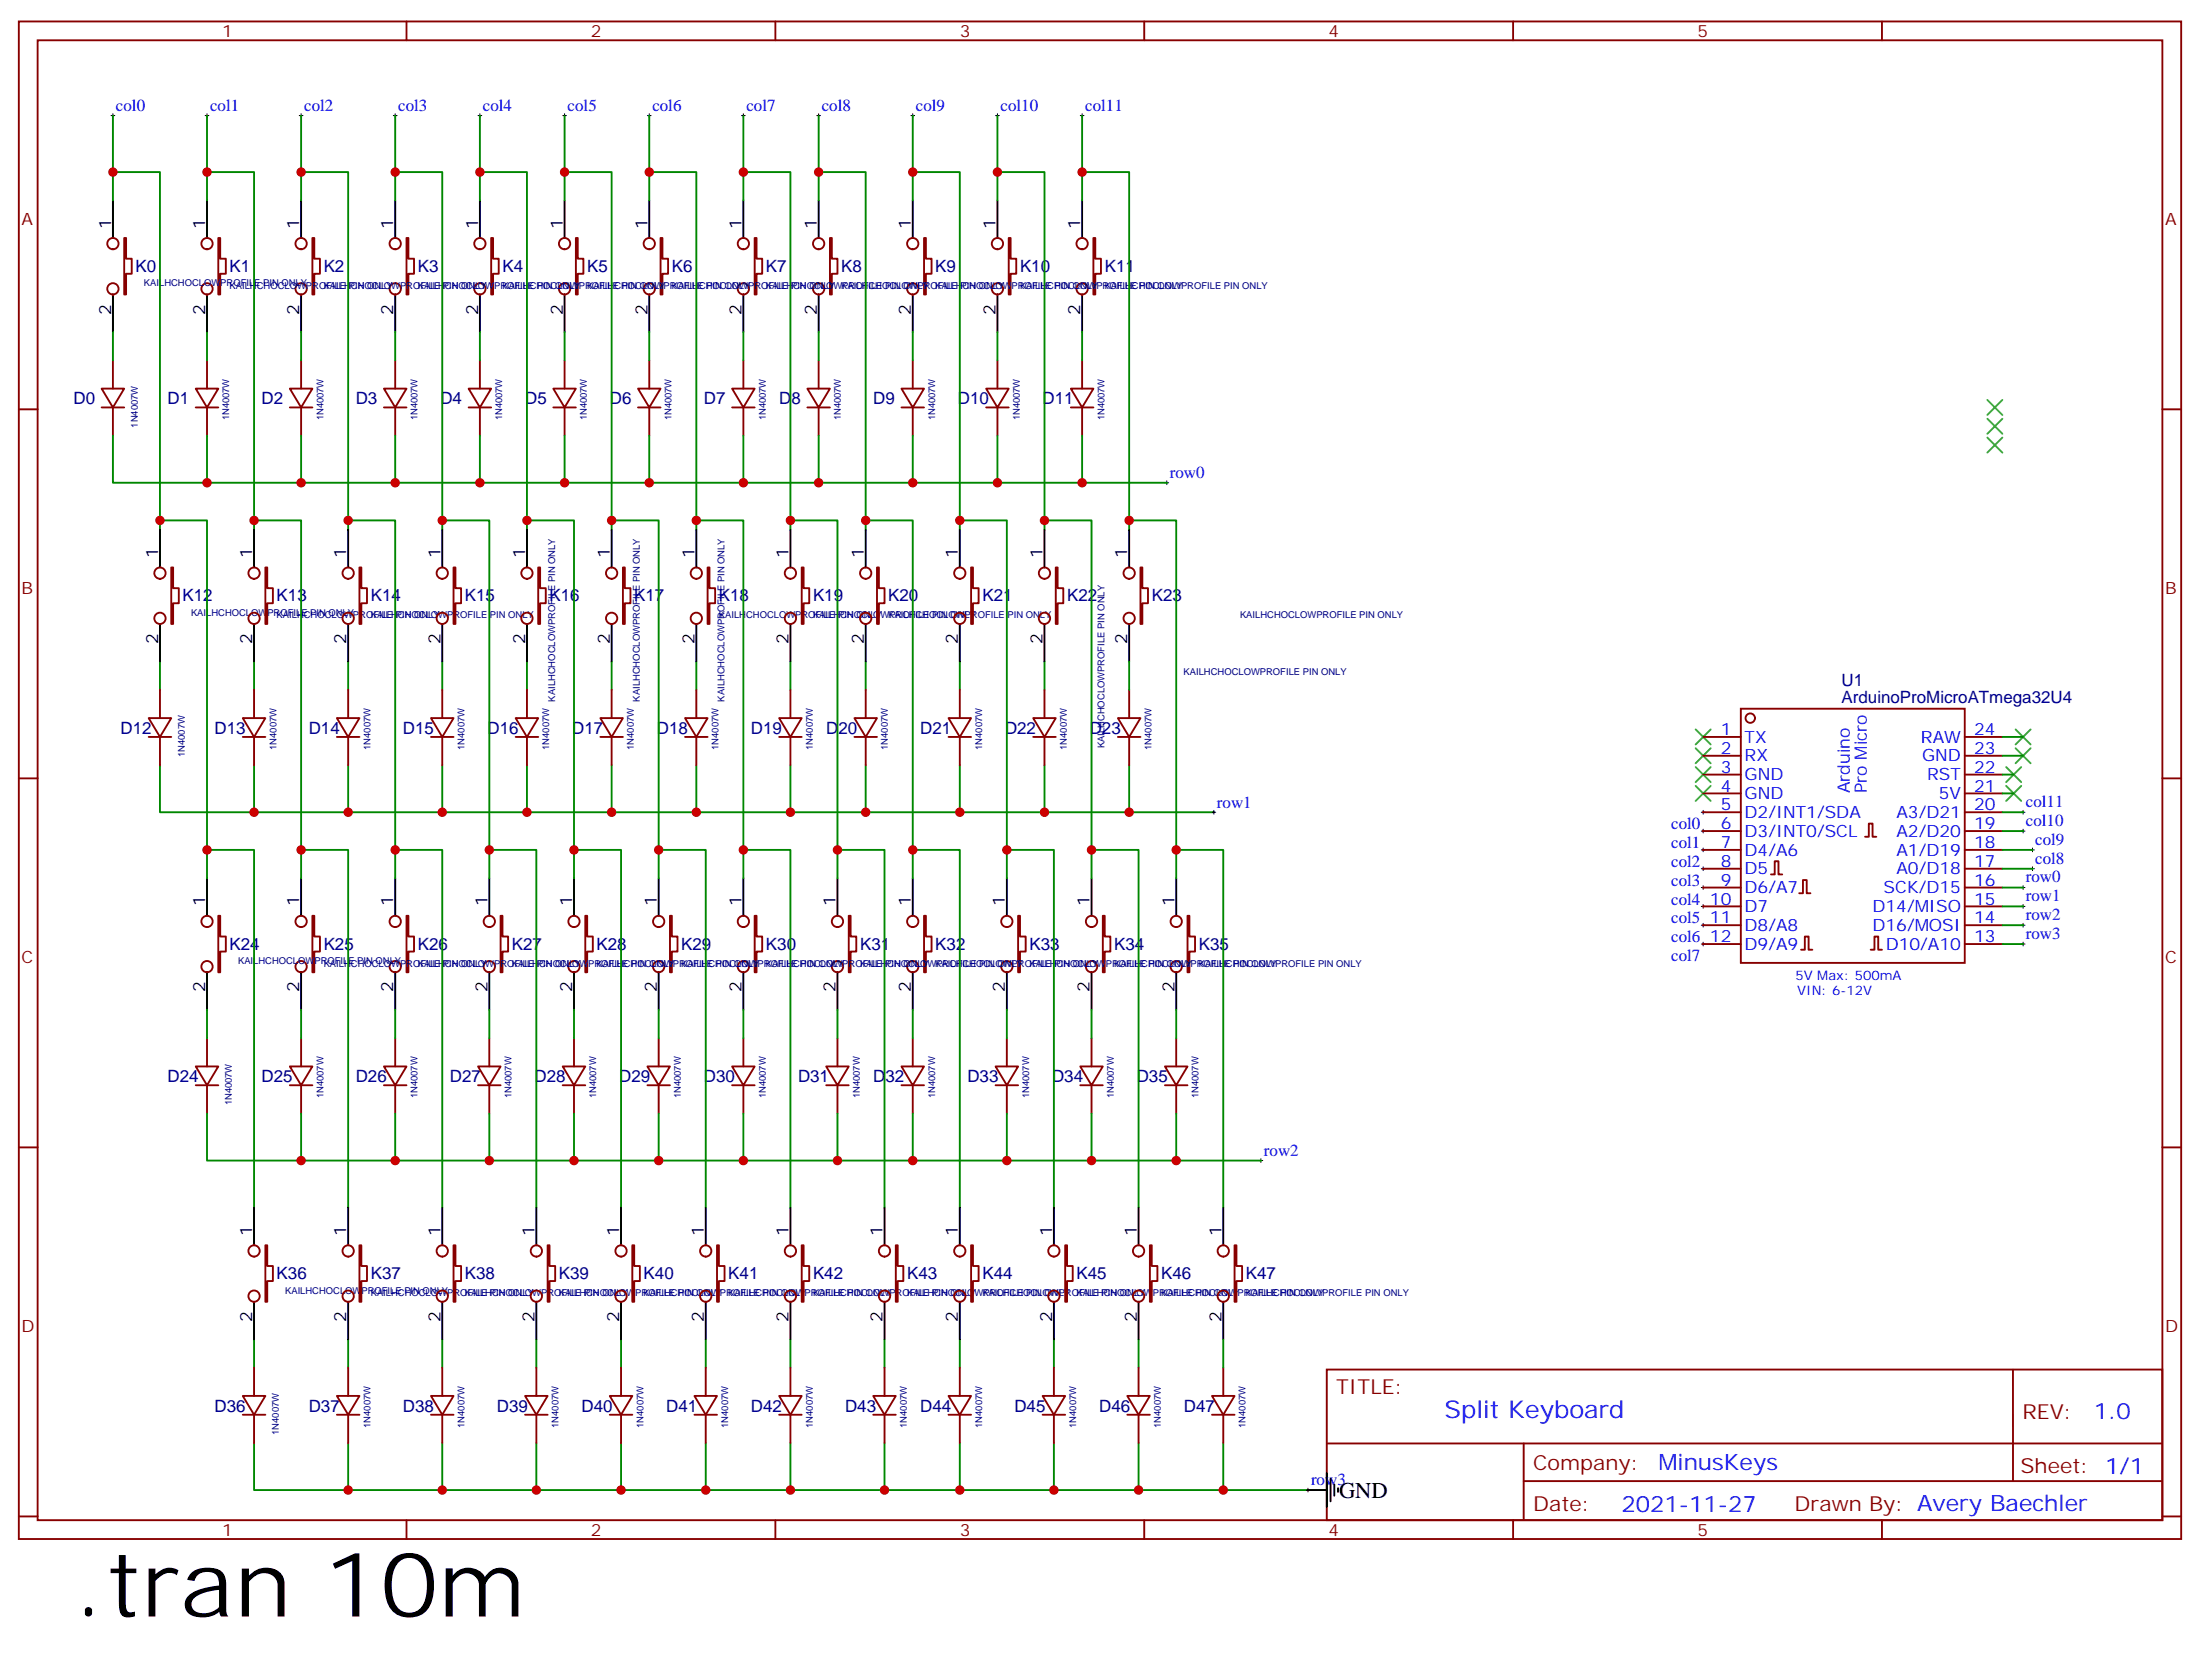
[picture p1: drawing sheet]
<svg xmlns="http://www.w3.org/2000/svg" width="412mm" height="310mm" viewBox="0 0 412 310" stroke-linecap="round" stroke-linejoin="round" font-family="sans-serif">
<g fill="none" stroke="#870000" stroke-width=".35">
<path d="M3.5 4h405.4v284.4h-405.4zM7.1 7.5h398.2v277.3h-398.2zM76.2 4v3.5M145.3 4v3.5M214.5 4v3.5M283.6 4v3.5M352.8 4v3.5M23.3 44.6h.3v3.9h1.1v2.8h-1.1v3.9h-.3zM40.9 44.6h.4v3.9h1v2.8h-1v3.9h-.4zM58.6 44.6h.3v3.9h1.1v2.8h-1.1v3.9h-.3zM76.2 44.6h.4v3.9h1v2.8h-1v3.9h-.4zM92.1 44.6h.3v3.9h1.1v2.8h-1.1v3.9h-.3z"/>
<path d="M107.9 44.6h.4v3.9h1.1v2.8h-1.1v3.9h-.4zM123.8 44.6h.4v3.9h1v2.8h-1v3.9h-.4zM141.5 44.6h.3v3.9h1.1v2.8h-1.1v3.9h-.3zM155.6 44.6h.3v3.9h1.1v2.8h-1.1v3.9h-.3zM173.2 44.6h.4v3.9h1v2.8h-1v3.9h-.4zM189.1 44.6h.3v3.9h1.1v2.8h-1.1v3.9h-.3zM205 44.6h.3v3.9h1.1v2.8h-1.1v3.9h-.3zM3.5 76.7h3.6M19 72.8h4.3l-2.1 3.5zM19 76.3h4.3M21.2 67.5v5.3M21.2 76.3v5.3"/>
<path d="M36.7 72.8h4.2l-2.1 3.5zM36.7 76.3h4.2M38.8 67.5v5.3M38.8 76.3v5.3M54.3 72.8h4.3l-2.2 3.5zM54.3 76.3h4.3M56.4 67.5v5.3M56.4 76.3v5.3M72 72.8h4.2l-2.1 3.5zM72 76.3h4.2M74.1 67.5v5.3M74.1 76.3v5.3"/>
<path d="M87.8 72.8h4.3l-2.1 3.5zM87.8 76.3h4.3M90 67.5v5.3M90 76.3v5.3M103.7 72.8h4.2l-2.1 3.5zM103.7 76.3h4.2M105.8 67.5v5.3M105.8 76.3v5.3M119.6 72.8h4.2l-2.1 3.5zM119.6 76.3h4.2M121.7 67.5v5.3M121.7 76.3v5.3"/>
<path d="M137.2 72.8h4.3l-2.2 3.5zM137.2 76.3h4.3M139.3 67.5v5.3M139.3 76.3v5.3M151.3 72.8h4.3l-2.1 3.5zM151.3 76.3h4.3M153.5 67.5v5.3M153.5 76.3v5.3M169 72.8h4.2l-2.1 3.5zM169 76.3h4.2M171.1 67.5v5.3M171.1 76.3v5.3"/>
<path d="M184.9 72.8h4.2l-2.1 3.5zM184.9 76.3h4.2M187 67.5v5.3M187 76.3v5.3M200.7 72.8h4.3l-2.2 3.5zM200.7 76.3h4.3M202.8 67.5v5.3M202.8 76.3v5.3M405.3 76.7h3.6M32.1 106.3h.4v3.9h1v2.8h-1v3.9h-.4zM49.7 106.3h.4v3.9h1.1v2.8h-1.1v3.9h-.4zM67.4 106.3h.3v3.9h1.1v2.8h-1.1v3.9h-.3z"/>
<path d="M85 106.3h.4v3.9h1v2.8h-1v3.9h-.4zM100.9 106.3h.3v3.9h1.1v2.8h-1.1v3.9h-.3zM114.6 108.4a1.06 1.06 0 0 1-.9-1.4 1.06 1.06 0 0 1 1.7-.3 1.06 1.06 0 0 1-.4 1.7h-.3M114.6 116.9a1.06 1.06 0 0 1-.9-1.5 1.06 1.06 0 0 1 1.7-.3 1.06 1.06 0 0 1-.4 1.8h-.3M116.8 106.3h.3v3.9h1.1v2.8h-1.1v3.9h-.3zM132.6 106.3h.4v3.9h1.1v2.8h-1.1v3.9h-.4zM150.3 106.3h.3v3.9h1.1v2.8h-1.1v3.9h-.3zM164.4 106.3h.3v3.9h1.1v2.8h-1.1v3.9h-.3zM182 106.3h.4v3.9h1v2.8h-1v3.9h-.4zM197.9 106.3h.4v3.9h1v2.8h-1v3.9h-.4zM213.8 106.3h.3v3.9h1.1v2.8h-1.1v3.9h-.3zM27.9 134.5h4.2l-2.1 3.6z"/>
<path d="M27.9 138.1h4.2M30 129.3v5.2M30 138.1v5.3M45.5 134.5h4.2l-2.1 3.6zM45.5 138.1h4.2M47.6 129.3v5.2M47.6 138.1v5.3M63.1 134.5h4.3l-2.1 3.6zM63.1 138.1h4.3M65.3 129.3v5.2M65.3 138.1v5.3M80.8 134.5h4.2l-2.1 3.6z"/>
<path d="M80.8 138.1h4.2M82.9 129.3v5.2M82.9 138.1v5.3M96.7 134.5h4.2l-2.1 3.6zM96.7 138.1h4.2M98.8 129.3v5.2M98.8 138.1v5.3M112.5 134.5h4.3l-2.1 3.6zM112.5 138.1h4.3M114.7 129.3v5.2M114.7 138.1v5.3M128.4 134.5h4.2l-2.1 3.6z"/>
<path d="M128.4 138.1h4.2M130.5 129.3v5.2M130.5 138.1v5.3M146 134.5h4.3l-2.1 3.6zM146 138.1h4.3M148.2 129.3v5.2M148.2 138.1v5.3M160.2 134.5h4.2l-2.1 3.6zM160.2 138.1h4.2M162.3 129.3v5.2M162.3 138.1v5.3M177.8 134.5h4.2l-2.1 3.6z"/>
<path d="M177.8 138.1h4.2M179.9 129.3v5.2M179.9 138.1v5.3M193.7 134.5h4.2l-2.1 3.6zM193.7 138.1h4.2M195.8 129.3v5.2M195.8 138.1v5.3M209.5 134.5h4.3l-2.1 3.6zM209.5 138.1h4.3M211.7 129.3v5.2M211.7 138.1v5.3M319.3 138.1h7"/>
<path d="M326.3 132.8h42v47.6h-42zM368.3 138.1h7.1M3.5 145.8h3.6M319.3 141.6h7M319.3 145.1h7M319.3 148.7h7M319.3 152.2h7M319.3 155.7h7M319.3 159.2h7M349.6 156.8h.7v-2.5h.7v2.5h.7M368.3 141.6h7.1M368.3 145.1h7.1"/>
<path d="M368.3 148.7h7.1M368.3 152.2h7.1M368.3 155.7h7.1M368.3 159.2h7.1M405.3 145.8h3.6M40.9 171.6h.4v3.9h1v2.8h-1v3.9h-.4zM58.6 171.6h.3v3.9h1.1v2.8h-1.1v3.9h-.3zM76.2 171.6h.4v3.9h1v2.8h-1v3.9h-.4zM93.8 171.6h.4v3.9h1v2.8h-1v3.9h-.4zM109.7 171.6h.4v3.9h1v2.8h-1v3.9h-.4zM125.6 171.6h.3v3.9h1.1v2.8h-1.1v3.9h-.3zM141.5 171.6h.3v3.9h1.1v2.8h-1.1v3.9h-.3z"/>
<path d="M159.1 171.6h.4v3.9h1v2.8h-1v3.9h-.4zM173.2 171.6h.4v3.9h1v2.8h-1v3.9h-.4zM190.9 171.6h.3v3.9h1.1v2.8h-1.1v3.9h-.3zM206.7 171.6h.4v3.9h1v2.8h-1v3.9h-.4zM222.6 171.6h.4v3.9h1v2.8h-1v3.9h-.4zM319.3 162.8h7M319.3 166.3h7M319.3 169.8h7M319.3 173.4h7M319.3 176.9h7M332 163.8h.7v-2.4h.7v2.4h.7M337.3 167.4h.7v-2.5h.7v2.5h.7"/>
<path d="M337.6 177.9h.7v-2.4h.7v2.4h.7M350.7 177.9h.7v-2.4h.7v2.4h.7M368.3 162.8h7.1M368.3 166.3h7.1M368.3 169.8h7.1M368.3 173.4h7.1M368.3 176.9h7.1M36.7 199.8h4.2l-2.1 3.5zM38.8 194.5v5.3M54.3 199.8h4.3l-2.2 3.5zM56.4 194.5v5.3M72 199.8h4.2l-2.1 3.5z"/>
<path d="M74.1 194.5v5.3M89.6 199.8h4.2l-2.1 3.5zM91.7 194.5v5.3M105.5 199.8h4.2l-2.1 3.5zM107.6 194.5v5.3M121.4 199.8h4.2l-2.1 3.5zM123.5 194.5v5.3M137.2 199.8h4.3l-2.2 3.5zM139.3 194.5v5.3M154.9 199.8h4.2l-2.1 3.5zM157 194.5v5.3M169 199.8h4.2l-2.1 3.5z"/>
<path d="M171.1 194.5v5.3M186.6 199.8h4.3l-2.2 3.5zM188.7 194.5v5.3M202.5 199.8h4.2l-2.1 3.5zM204.6 194.5v5.3M218.4 199.8h4.2l-2.1 3.5zM220.5 194.5v5.3M3.5 215h3.6M36.7 203.3h4.2M38.8 203.3v5.3M54.3 203.3h4.3M56.4 203.3v5.3"/>
<path d="M72 203.3h4.2M74.1 203.3v5.3M89.6 203.3h4.2M91.7 203.3v5.3M105.5 203.3h4.2M107.6 203.3v5.3M121.4 203.3h4.2M123.5 203.3v5.3M137.2 203.3h4.3M139.3 203.3v5.3M154.9 203.3h4.2M157 203.3v5.3"/>
<path d="M169 203.3h4.2M171.1 203.3v5.3M186.6 203.3h4.3M188.7 203.3v5.3M202.5 203.3h4.2M204.6 203.3v5.3M218.4 203.3h4.2M220.5 203.3v5.3M405.3 215h3.6M49.7 233.3h.4v3.9h1.1v2.8h-1.1v3.9h-.4zM67.4 233.3h.3v3.9h1.1v2.8h-1.1v3.9h-.3zM85 233.3h.4v3.9h1v2.8h-1v3.9h-.4z"/>
<path d="M102.7 233.3h.3v3.9h1.1v2.8h-1.1v3.9h-.3zM118.5 233.3h.4v3.9h1v2.8h-1v3.9h-.4zM134.4 233.3h.4v3.9h1v2.8h-1v3.9h-.4zM150.3 233.3h.3v3.9h1.1v2.8h-1.1v3.9h-.3zM167.9 233.3h.4v3.9h1v2.8h-1v3.9h-.4zM182 233.3h.4v3.9h1v2.8h-1v3.9h-.4zM197.6 235.4a1.06 1.06 0 0 1-1-1.4 1.06 1.06 0 0 1 1.7-.3 1.06 1.06 0 0 1-.4 1.7h-.3M199.7 233.3h.3v3.9h1.1v2.8h-1.1v3.9h-.3zM215.5 233.3h.4v3.9h1.1v2.8h-1.1v3.9h-.4zM231.4 233.3h.4v3.9h1v2.8h-1v3.9h-.4zM47.6 256.3v5.2M65.3 256.3v5.2"/>
<path d="M82.9 256.3v5.2M100.5 256.3v5.2M116.4 256.3v5.2M132.3 256.3v5.2M148.2 256.3v5.2M165.8 256.3v5.2M179.9 256.3v5.2M197.6 243.9a1.06 1.06 0 0 1-1-1.5 1.06 1.06 0 0 1 1.7-.3 1.06 1.06 0 0 1-.4 1.8h-.3M197.6 256.3v5.2M213.4 256.3v5.2M229.3 256.3v5.2M248.7 256.6h156.6v28.2h-156.6z"/>
<path d="M377.3 256.6v20.9M45.5 261.5h4.2l-2.1 3.6zM45.5 265.1h4.2M47.6 265.1v5.3M63.1 261.5h4.3l-2.1 3.6zM63.1 265.1h4.3M65.3 265.1v5.3M80.8 261.5h4.2l-2.1 3.6zM80.8 265.1h4.2M82.9 265.1v5.3M98.4 261.5h4.3l-2.2 3.6zM98.4 265.1h4.3"/>
<path d="M100.5 265.1v5.3M114.3 261.5h4.2l-2.1 3.6zM114.3 265.1h4.2M116.4 265.1v5.3M130.2 261.5h4.2l-2.1 3.6zM130.2 265.1h4.2M132.3 265.1v5.3M146 261.5h4.3l-2.1 3.6zM146 265.1h4.3M148.2 265.1v5.3M163.7 261.5h4.2l-2.1 3.6zM163.7 265.1h4.2"/>
<path d="M165.8 265.1v5.3M177.8 261.5h4.2l-2.1 3.6zM177.8 265.1h4.2M179.9 265.1v5.3M195.4 261.5h4.3l-2.1 3.6zM195.4 265.1h4.3M197.6 265.1v5.3M211.3 261.5h4.2l-2.1 3.6zM211.3 265.1h4.2M213.4 265.1v5.3M227.2 261.5h4.2l-2.1 3.6zM227.2 265.1h4.2"/>
<path d="M229.3 265.1v5.3M248.7 270.5h156.5M285.6 277.5h119.6M285.6 270.5v14.1M3.5 284.1h3.6M76.2 284.8v3.6M145.3 284.8v3.6M214.5 284.8v3.6M283.6 284.8v3.6M352.8 284.8v3.6M405.3 284.1h3.6"/>
<circle cx="21.2" cy="45.6" r="1.06"/>
<circle cx="21.2" cy="54.1" r="1.06"/>
<circle cx="38.8" cy="45.6" r="1.06"/>
<circle cx="38.8" cy="54.1" r="1.06"/>
<circle cx="56.4" cy="45.6" r="1.06"/>
<circle cx="56.4" cy="54.1" r="1.06"/>
<circle cx="74.1" cy="45.6" r="1.06"/>
<circle cx="74.1" cy="54.1" r="1.06"/>
<circle cx="90" cy="45.6" r="1.06"/>
<circle cx="90" cy="54.1" r="1.06"/>
<circle cx="105.8" cy="54.1" r="1.06"/>
<circle cx="105.8" cy="45.6" r="1.06"/>
<circle cx="121.7" cy="45.6" r="1.06"/>
<circle cx="121.7" cy="54.1" r="1.06"/>
<circle cx="139.3" cy="54.1" r="1.06"/>
<circle cx="139.3" cy="45.6" r="1.06"/>
<circle cx="153.5" cy="45.6" r="1.06"/>
<circle cx="153.5" cy="54.1" r="1.06"/>
<circle cx="171.1" cy="54.1" r="1.06"/>
<circle cx="171.1" cy="45.6" r="1.06"/>
<circle cx="187" cy="54.1" r="1.06"/>
<circle cx="187" cy="45.6" r="1.06"/>
<circle cx="202.8" cy="45.6" r="1.06"/>
<circle cx="202.8" cy="54.1" r="1.06"/>
<circle cx="30" cy="115.9" r="1.06"/>
<circle cx="30" cy="107.4" r="1.06"/>
<circle cx="47.6" cy="115.9" r="1.06"/>
<circle cx="47.6" cy="107.4" r="1.06"/>
<circle cx="65.3" cy="107.4" r="1.06"/>
<circle cx="65.3" cy="115.9" r="1.06"/>
<circle cx="82.9" cy="107.4" r="1.06"/>
<circle cx="82.9" cy="115.9" r="1.06"/>
<circle cx="98.8" cy="107.4" r="1.06"/>
<circle cx="98.8" cy="115.9" r="1.06"/>
<circle cx="130.5" cy="115.9" r="1.06"/>
<circle cx="130.5" cy="107.4" r="1.06"/>
<circle cx="148.2" cy="107.4" r="1.06"/>
<circle cx="148.2" cy="115.9" r="1.06"/>
<circle cx="162.3" cy="107.4" r="1.06"/>
<circle cx="162.3" cy="115.9" r="1.06"/>
<circle cx="179.9" cy="115.9" r="1.06"/>
<circle cx="179.9" cy="107.4" r="1.06"/>
<circle cx="195.8" cy="107.4" r="1.06"/>
<circle cx="195.8" cy="115.9" r="1.06"/>
<circle cx="211.7" cy="107.4" r="1.06"/>
<circle cx="211.7" cy="115.9" r="1.06"/>
<circle cx="328.1" cy="134.6" r=".88"/>
<circle cx="38.8" cy="172.6" r="1.06"/>
<circle cx="56.4" cy="172.6" r="1.06"/>
<circle cx="74.1" cy="172.6" r="1.06"/>
<circle cx="91.7" cy="172.6" r="1.06"/>
<circle cx="107.6" cy="172.6" r="1.06"/>
<circle cx="123.5" cy="172.6" r="1.06"/>
<circle cx="139.3" cy="172.6" r="1.06"/>
<circle cx="157" cy="172.6" r="1.06"/>
<circle cx="171.1" cy="172.6" r="1.06"/>
<circle cx="188.7" cy="172.6" r="1.06"/>
<circle cx="204.6" cy="172.6" r="1.06"/>
<circle cx="220.5" cy="172.6" r="1.06"/>
<circle cx="38.8" cy="181.1" r="1.06"/>
<circle cx="56.4" cy="181.1" r="1.06"/>
<circle cx="74.1" cy="181.1" r="1.06"/>
<circle cx="91.7" cy="181.1" r="1.06"/>
<circle cx="107.6" cy="181.1" r="1.06"/>
<circle cx="123.5" cy="181.1" r="1.06"/>
<circle cx="139.3" cy="181.1" r="1.06"/>
<circle cx="157" cy="181.1" r="1.06"/>
<circle cx="171.1" cy="181.1" r="1.06"/>
<circle cx="188.7" cy="181.1" r="1.06"/>
<circle cx="204.6" cy="181.1" r="1.06"/>
<circle cx="220.5" cy="181.1" r="1.06"/>
<circle cx="47.6" cy="234.4" r="1.06"/>
<circle cx="65.3" cy="234.4" r="1.06"/>
<circle cx="82.9" cy="234.4" r="1.06"/>
<circle cx="100.5" cy="234.4" r="1.06"/>
<circle cx="116.4" cy="234.4" r="1.06"/>
<circle cx="132.3" cy="234.4" r="1.06"/>
<circle cx="148.2" cy="234.4" r="1.06"/>
<circle cx="165.8" cy="234.4" r="1.06"/>
<circle cx="179.9" cy="234.4" r="1.06"/>
<circle cx="213.4" cy="234.4" r="1.06"/>
<circle cx="229.3" cy="234.4" r="1.06"/>
<circle cx="47.6" cy="242.9" r="1.06"/>
<circle cx="65.3" cy="242.9" r="1.06"/>
<circle cx="82.9" cy="242.9" r="1.06"/>
<circle cx="100.5" cy="242.9" r="1.06"/>
<circle cx="116.4" cy="242.9" r="1.06"/>
<circle cx="132.3" cy="242.9" r="1.06"/>
<circle cx="148.2" cy="242.9" r="1.06"/>
<circle cx="165.8" cy="242.9" r="1.06"/>
<circle cx="179.9" cy="242.9" r="1.06"/>
<circle cx="213.4" cy="242.9" r="1.06"/>
<circle cx="229.3" cy="242.9" r="1.06"/>
</g>
<g fill="none" stroke="#000" stroke-width=".35">
<path d="M21.2 37.5v7.1M38.8 37.5v7.1M56.4 37.5v7.1M74.1 37.5v7.1M90 37.5v7.1M105.8 37.5v7.1M121.7 37.5v7.1M139.3 37.5v7.1M153.5 37.5v7.1M171.1 37.5v7.1M187 37.5v7.1M202.8 37.5v7.1"/>
<path d="M21.2 55.2v7M38.8 55.2v7M56.4 55.2v7M74.1 55.2v7M90 55.2v7M105.8 55.2v7M121.7 55.2v7M139.3 55.2v7M153.5 55.2v7M171.1 55.2v7M187 55.2v7M202.8 55.2v7"/>
<path d="M30 99.3v7M47.6 99.3v7M65.3 99.3v7M82.9 99.3v7M98.8 99.3v7M114.7 99.3v7M130.5 99.3v7M148.2 99.3v7M162.3 99.3v7M179.9 99.3v7M195.8 99.3v7M211.7 99.3v7"/>
<path d="M30 116.9v7.1M47.6 116.9v7.1M65.3 116.9v7.1M82.9 116.9v7.1M98.8 116.9v7.1M114.7 116.9v7.1M130.5 116.9v7.1M148.2 116.9v7.1M162.3 116.9v7.1M179.9 116.9v7.1M195.8 116.9v7.1M211.7 116.9v7.1"/>
<path d="M38.8 164.5v7.1M56.4 164.5v7.1M74.1 164.5v7.1M91.7 164.5v7.1M107.6 164.5v7.1M123.5 164.5v7.1M139.3 164.5v7.1M157 164.5v7.1M171.1 164.5v7.1M188.7 164.5v7.1M204.6 164.5v7.1M220.5 164.5v7.1"/>
<path d="M38.8 182.2v7M56.4 182.2v7M74.1 182.2v7M91.7 182.2v7M107.6 182.2v7M123.5 182.2v7M139.3 182.2v7M157 182.2v7M171.1 182.2v7M188.7 182.2v7M204.6 182.2v7M220.5 182.2v7"/>
<path d="M47.6 226.3v7M65.3 226.3v7M82.9 226.3v7M100.5 226.3v7M116.4 226.3v7M132.3 226.3v7M148.2 226.3v7M165.8 226.3v7M179.9 226.3v7M197.6 226.3v7M213.4 226.3v7M229.3 226.3v7"/>
<path d="M47.6 243.9v7.1M65.3 243.9v7.1M82.9 243.9v7.1M100.5 243.9v7.1M116.4 243.9v7.1M132.3 243.9v7.1M148.2 243.9v7.1M165.8 243.9v7.1M179.9 243.9v7.1M197.6 243.9v7.1M213.4 243.9v7.1M229.3 243.9v7.1"/>
<path d="M245.2 279.2h3.5M248.7 276v6.4M249.4 277.1v4.2M250.1 278.1v2.1M250.8 278.8v.7"/>
</g>
<g fill="none" stroke="#000" stroke-width=".19">
<path d="M20.8 21.7h.7M21.2 21.3v.7M38.5 21.7h.7M38.8 21.3v.7M56.1 21.7h.7M56.4 21.3v.7M73.7 21.7h.7M74.1 21.3v.7M89.6 21.7h.7M90 21.3v.7M105.5 21.7h.7M105.8 21.3v.7"/>
<path d="M121.4 21.7h.7M121.7 21.3v.7M139 21.7h.7M139.3 21.3v.7M153.1 21.7h.7M153.5 21.3v.7M170.7 21.7h.7M171.1 21.3v.7M186.6 21.7h.7M187 21.3v.7M202.5 21.7h.7M202.8 21.3v.7"/>
<path d="M218.4 90.5h.7M218.7 90.1v.7M227.2 152.2h.7M227.5 151.8v.7M318.9 152.2h.7M318.9 155.7h.7M318.9 159.2h.7M319.3 151.8v.7M319.3 155.4v.7M319.3 158.9v.7M378.9 152.2h.7M378.9 155.7h.7"/>
<path d="M379.2 151.8v.7M379.2 155.4v.7M380.6 159.2h.8M381 158.9v.7M318.9 162.8h.7M318.9 166.3h.7M318.9 169.8h.7M318.9 173.4h.7M318.9 176.9h.7M319.3 162.4v.7M319.3 165.9v.8M319.3 169.5v.7"/>
<path d="M319.3 173v.7M319.3 176.5v.7M378.9 166.3h.7M378.9 169.8h.7M378.9 173.4h.7M378.9 176.9h.7M379.2 165.9v.8M379.2 169.5v.7M379.2 173v.7M379.2 176.5v.7M380.6 162.8h.8M381 162.4v.7"/>
<path d="M236 217.5h.7M236.4 217.1v.7M244.8 279.2h.7M245.2 278.8v.7"/>
</g>
<g fill="none" stroke="#008700" stroke-width=".35">
<path d="M21.2 32.2h8.8v67.1M21.2 21.7v15.8M38.8 32.2h8.8v67.1M38.8 21.7v15.8M56.4 32.2h8.9v67.1M56.4 21.7v15.8M74.1 32.2h8.8v67.1M74.1 21.7v15.8M90 32.2h8.8v67.1M90 21.7v15.8M105.8 32.2h8.9v67.1M105.8 21.7v15.8"/>
<path d="M121.7 32.2h8.8v67.1M121.7 21.7v15.8M139.3 32.2h8.9v67.1M139.3 21.7v15.8M153.5 32.2h8.8v67.1M153.5 21.7v15.8M171.1 32.2h8.8v67.1M171.1 21.7v15.8M187 32.2h8.8v67.1M187 21.7v15.8M202.8 32.2h8.9v67.1M202.8 21.7v15.8"/>
<path d="M21.2 62.2v5.3M38.8 62.2v5.3M56.4 62.2v5.3M74.1 62.2v5.3M90 62.2v5.3M105.8 62.2v5.3M121.7 62.2v5.3M139.3 62.2v5.3M153.5 62.2v5.3M171.1 62.2v5.3M187 62.2v5.3M202.8 62.2v5.3"/>
<path d="M21.2 81.6v8.9h17.6v-8.9M30 97.5h8.8v67M38.8 90.5h179.9M47.6 97.5h8.8v67M56.4 81.6v8.9M65.3 97.5h8.8v67M74.1 81.6v8.9M82.9 97.5h8.8v67M90 81.6v8.9M98.8 97.5h8.8v67M105.8 81.6v8.9M114.7 97.5h8.8v67"/>
<path d="M121.7 81.6v8.9M130.5 97.5h8.8v67M139.3 81.6v8.9M148.2 97.5h8.8v67M153.5 81.6v8.9M162.3 97.5h8.8v67M171.1 81.6v8.9M179.9 97.5h8.8v67M187 81.6v8.9M195.8 97.5h8.8v67M202.8 81.6v8.9M211.7 97.5h8.8v67"/>
<path d="M30 124v5.3M47.6 124v5.3M65.3 124v5.3M82.9 124v5.3M98.8 124v5.3M114.7 124v5.3M130.5 124v5.3M148.2 124v5.3M162.3 124v5.3M179.9 124v5.3M195.8 124v5.3M211.7 124v5.3"/>
<path d="M375.4 138.1h3.8M30 143.4v8.8h17.6v-8.8M38.8 159.2h8.8v67.1M47.6 152.2h179.9M56.4 159.2h8.9v67.1M65.3 143.4v8.8M74.1 159.2h8.8v67.1M82.9 143.4v8.8M91.7 159.2h8.8v67.1M98.8 143.4v8.8M107.6 159.2h8.8v67.1M114.7 143.4v8.8"/>
<path d="M123.5 159.2h8.8v67.1M130.5 143.4v8.8M139.3 159.2h8.9v67.1M148.2 143.4v8.8M157 159.2h8.8v67.1M162.3 143.4v8.8M171.1 159.2h8.8v67.1M179.9 143.4v8.8M188.7 159.2h8.9v67.1M195.8 143.4v8.8M204.6 159.2h8.8v67.1M211.7 143.4v8.8"/>
<path d="M220.5 159.2h8.8v67.1M375.4 152.2h3.8M375.4 145.1h2.1M375.4 148.7h2.1M375.4 141.6h3.8M375.4 155.7h3.8M375.4 159.2h5.6M375.4 166.3h3.8M375.4 169.8h3.8M375.4 173.4h3.8M375.4 176.9h3.8M375.4 162.8h5.6"/>
<path d="M38.8 189.2v5.3M56.4 189.2v5.3M74.1 189.2v5.3M91.7 189.2v5.3M107.6 189.2v5.3M123.5 189.2v5.3M139.3 189.2v5.3M157 189.2v5.3M171.1 189.2v5.3M188.7 189.2v5.3M204.6 189.2v5.3M220.5 189.2v5.3"/>
<path d="M38.8 208.6v8.9h17.6v-8.9M56.4 217.5h180M74.1 208.6v8.9M91.7 208.6v8.9M107.6 208.6v8.9M123.5 208.6v8.9M139.3 208.6v8.9M157 208.6v8.9M171.1 208.6v8.9M188.7 208.6v8.9M204.6 208.6v8.9M220.5 208.6v8.9"/>
<path d="M47.6 251v5.3M65.3 251v5.3M82.9 251v5.3M100.5 251v5.3M116.4 251v5.3M132.3 251v5.3M148.2 251v5.3M165.8 251v5.3M179.9 251v5.3M197.6 251v5.3M213.4 251v5.3M229.3 251v5.3"/>
<path d="M47.6 270.4v8.8h17.7v-8.8M65.3 279.2h179.9M82.9 270.4v8.8M100.5 270.4v8.8M116.4 270.4v8.8M132.3 270.4v8.8M148.2 270.4v8.8M165.8 270.4v8.8M179.9 270.4v8.8M197.6 270.4v8.8M213.4 270.4v8.8M229.3 270.4v8.8"/>
</g>
<g fill="none" stroke="#3c3" stroke-width=".35">
<path d="M372.5 74.9l2.9 2.9M372.5 78.5l2.9 2.8M375.4 74.9l-2.9 2.9M375.4 78.5l-2.9 2.8M372.5 82l2.9 2.8M375.4 82l-2.9 2.8M317.9 136.7l2.8 2.8M320.7 136.7l-2.8 2.8M377.8 136.7l2.8 2.8M380.6 136.7l-2.8 2.8M317.9 140.2l2.8 2.8M317.9 143.7l2.8 2.8"/>
<path d="M317.9 147.2l2.8 2.9M320.7 140.2l-2.8 2.8M320.7 143.7l-2.8 2.8M320.7 147.2l-2.8 2.9M376.1 143.7l2.8 2.8M376.1 147.2l2.8 2.9M377.8 140.2l2.8 2.8M378.9 143.7l-2.8 2.8M378.9 147.2l-2.8 2.9M380.6 140.2l-2.8 2.8"/>
</g>
<g fill="#c00">
<circle cx="38.8" cy="90.5" r=".88"/>
<circle cx="56.4" cy="90.5" r=".88"/>
<circle cx="74.1" cy="90.5" r=".88"/>
<circle cx="90" cy="90.5" r=".88"/>
<circle cx="105.8" cy="90.5" r=".88"/>
<circle cx="121.7" cy="90.5" r=".88"/>
<circle cx="139.3" cy="90.5" r=".88"/>
<circle cx="153.5" cy="90.5" r=".88"/>
<circle cx="171.1" cy="90.5" r=".88"/>
<circle cx="187" cy="90.5" r=".88"/>
<circle cx="202.8" cy="90.5" r=".88"/>
<circle cx="211.7" cy="152.2" r=".88"/>
<circle cx="195.8" cy="152.2" r=".88"/>
<circle cx="179.9" cy="152.2" r=".88"/>
<circle cx="162.3" cy="152.2" r=".88"/>
<circle cx="148.2" cy="152.2" r=".88"/>
<circle cx="130.5" cy="152.2" r=".88"/>
<circle cx="114.7" cy="152.2" r=".88"/>
<circle cx="98.8" cy="152.2" r=".88"/>
<circle cx="82.9" cy="152.2" r=".88"/>
<circle cx="65.3" cy="152.2" r=".88"/>
<circle cx="47.6" cy="152.2" r=".88"/>
<circle cx="21.2" cy="32.2" r=".88"/>
<circle cx="38.8" cy="32.2" r=".88"/>
<circle cx="56.4" cy="32.2" r=".88"/>
<circle cx="74.1" cy="32.2" r=".88"/>
<circle cx="90" cy="32.2" r=".88"/>
<circle cx="105.8" cy="32.2" r=".88"/>
<circle cx="121.7" cy="32.2" r=".88"/>
<circle cx="139.3" cy="32.2" r=".88"/>
<circle cx="153.5" cy="32.2" r=".88"/>
<circle cx="171.1" cy="32.2" r=".88"/>
<circle cx="187" cy="32.2" r=".88"/>
<circle cx="202.8" cy="32.2" r=".88"/>
<circle cx="56.4" cy="217.5" r=".88"/>
<circle cx="74.1" cy="217.5" r=".88"/>
<circle cx="91.7" cy="217.5" r=".88"/>
<circle cx="107.6" cy="217.5" r=".88"/>
<circle cx="123.5" cy="217.5" r=".88"/>
<circle cx="139.3" cy="217.5" r=".88"/>
<circle cx="157" cy="217.5" r=".88"/>
<circle cx="171.1" cy="217.5" r=".88"/>
<circle cx="188.7" cy="217.5" r=".88"/>
<circle cx="204.6" cy="217.5" r=".88"/>
<circle cx="220.5" cy="217.5" r=".88"/>
<circle cx="30" cy="97.5" r=".88"/>
<circle cx="47.6" cy="97.5" r=".88"/>
<circle cx="65.3" cy="97.5" r=".88"/>
<circle cx="82.9" cy="97.5" r=".88"/>
<circle cx="98.8" cy="97.5" r=".88"/>
<circle cx="114.7" cy="97.5" r=".88"/>
<circle cx="130.5" cy="97.5" r=".88"/>
<circle cx="148.2" cy="97.5" r=".88"/>
<circle cx="162.3" cy="97.5" r=".88"/>
<circle cx="179.9" cy="97.5" r=".88"/>
<circle cx="195.8" cy="97.5" r=".88"/>
<circle cx="211.7" cy="97.5" r=".88"/>
<circle cx="229.3" cy="279.2" r=".88"/>
<circle cx="213.4" cy="279.2" r=".88"/>
<circle cx="197.6" cy="279.2" r=".88"/>
<circle cx="179.9" cy="279.2" r=".88"/>
<circle cx="165.8" cy="279.2" r=".88"/>
<circle cx="148.2" cy="279.2" r=".88"/>
<circle cx="132.3" cy="279.2" r=".88"/>
<circle cx="116.4" cy="279.2" r=".88"/>
<circle cx="100.5" cy="279.2" r=".88"/>
<circle cx="82.9" cy="279.2" r=".88"/>
<circle cx="65.3" cy="279.2" r=".88"/>
<circle cx="220.5" cy="159.2" r=".88"/>
<circle cx="204.6" cy="159.2" r=".88"/>
<circle cx="188.7" cy="159.2" r=".88"/>
<circle cx="171.1" cy="159.2" r=".88"/>
<circle cx="157" cy="159.2" r=".88"/>
<circle cx="139.3" cy="159.2" r=".88"/>
<circle cx="123.5" cy="159.2" r=".88"/>
<circle cx="107.6" cy="159.2" r=".88"/>
<circle cx="91.7" cy="159.2" r=".88"/>
<circle cx="74.1" cy="159.2" r=".88"/>
<circle cx="56.4" cy="159.2" r=".88"/>
<circle cx="38.8" cy="159.2" r=".88"/>
</g>
<text font-size="16.9" x="13.8" y="302.9">.tran 10m</text>
<text font-size="4.6" fill="#00f" x="270.8" y="265.6">Split Keyboard</text>
<g font-size="4.2" fill="#00f">
<text x="392.5" y="265.9">1.0</text>
<text x="310.9" y="275.4">MinusKeys</text>
<text x="304" y="283.2">2021-11-27</text>
</g>
<text font-size="4.2" x="251" y="280.6">GND</text>
<g font-size="3.9" fill="#800">
<text x="250.5" y="261.2">TITLE:</text>
<text x="379.1" y="265.9">REV:</text>
<text x="287.4" y="275.4">Company:</text>
<text x="378.7" y="276">Sheet: 1/1</text>
<text x="287.4" y="283.1">Date:</text>
<text x="336.4" y="283.2">Drawn By: Avery Baechler</text>
</g>
<g font-size="3.2" fill="#800">
<text x="41.6" y="7">1</text>
<text x="110.8" y="7">2</text>
<text x="179.9" y="7">3</text>
<text x="249.1" y="7">4</text>
<text x="318.2" y="7">5</text>
<text x="4.1" y="42.1">A</text>
<text x="405.9" y="42.1">A</text>
<text x="4.1" y="111.3">B</text>
<text x="405.9" y="111.3">B</text>
<text x="4.1" y="180.4">C</text>
<text x="405.9" y="180.4">C</text>
<text x="4.1" y="249.6">D</text>
<text x="405.9" y="249.6">D</text>
<text x="41.6" y="287.8">1</text>
<text x="110.8" y="287.8">2</text>
<text x="179.9" y="287.8">3</text>
<text x="249.1" y="287.8">4</text>
<text x="318.2" y="287.8">5</text>
</g>
<g font-size="3.2" fill="#00f">
<text x="21.7" y="20.8">col0</text>
<text x="39.4" y="20.8">col1</text>
<text x="57" y="20.8">col2</text>
<text x="74.7" y="20.8">col3</text>
<text x="90.5" y="20.8">col4</text>
<text x="106.4" y="20.8">col5</text>
<text x="122.3" y="20.8">col6</text>
<text x="139.9" y="20.8">col7</text>
<text x="154" y="20.8">col8</text>
<text x="171.7" y="20.8">col9</text>
<text x="187.5" y="20.8">col10</text>
<text x="203.4" y="20.8">col11</text>
<text x="219.3" y="89.6">row0</text>
<text x="322.5" y="137.7">1</text>
<text x="370.1" y="137.7">24</text>
<text x="322.5" y="141.3">2</text>
<text x="327" y="139.1">TX</text>
<text x="327" y="142.7">RX</text>
<text x="360.1" y="139.1">RAW</text>
<text x="360.3" y="142.7">GND</text>
<text x="370.1" y="141.3">23</text>
<text x="322.5" y="144.8">3</text>
<text x="322.5" y="148.3">4</text>
<text x="327" y="146.2">GND</text>
<text x="327" y="149.7">GND</text>
<text x="346.8" y="148.7" transform="rotate(-90 346.8 148.7)">Arduino</text>
<text x="350" y="148.7" transform="rotate(-90 350 148.7)">Pro Micro</text>
<text x="361.3" y="146.2">RST</text>
<text x="363.4" y="149.7">5V</text>
<text x="370.1" y="148.3">21</text>
<text x="370.1" y="144.8">22</text>
<text x="228.1" y="151.3">row1</text>
<text x="313.3" y="155.4">col0</text>
<text x="322.5" y="151.8">5</text>
<text x="322.5" y="155.4">6</text>
<text x="327" y="153.3">D2/INT1/SDA</text>
<text x="355.5" y="153.2">A3/D21</text>
<text x="370.1" y="155.4">19</text>
<text x="370.1" y="151.8">20</text>
<text x="379.8" y="154.8">col10</text>
<text x="379.8" y="151.2">col11</text>
<text x="313.3" y="158.9">col1</text>
<text x="322.5" y="158.9">7</text>
<text x="327" y="156.8">D3/INT0/SCL</text>
<text x="327" y="160.3">D4/A6</text>
<text x="355.5" y="160.3">A1/D19</text>
<text x="355.5" y="156.8">A2/D20</text>
<text x="370.1" y="158.9">18</text>
<text x="381.5" y="158.3">col9</text>
<text x="381.5" y="161.8">col8</text>
<text x="313.3" y="162.4">col2</text>
<text x="313.3" y="165.9">col3</text>
<text x="322.5" y="162.4">8</text>
<text x="322.5" y="166">9</text>
<text x="327" y="163.8">D5</text>
<text x="327" y="167.4">D6/A7</text>
<text x="353.1" y="167.4">SCK/D15</text>
<text x="355.5" y="163.8">A0/D18</text>
<text x="370.1" y="165.9">16</text>
<text x="370.1" y="162.4">17</text>
<text x="379.8" y="165.3">row0</text>
<text x="313.3" y="169.5">col4</text>
<text x="313.3" y="173">col5</text>
<text x="320.5" y="169.5">10</text>
<text x="320.5" y="173">11</text>
<text x="327" y="170.9">D7</text>
<text x="351" y="170.9">D14/MISO</text>
<text x="370.1" y="173">14</text>
<text x="370.1" y="169.5">15</text>
<text x="379.8" y="168.9">row1</text>
<text x="379.8" y="172.4">row2</text>
<text x="313.3" y="176.5">col6</text>
<text x="320.5" y="176.5">12</text>
<text x="327" y="174.4">D8/A8</text>
<text x="327" y="177.9">D9/A9</text>
<text x="351" y="174.4">D16/MOSI</text>
<text x="353.5" y="177.9">D10/A10</text>
<text x="370.1" y="176.5">13</text>
<text x="379.8" y="175.9">row3</text>
<text x="313.3" y="180.1">col7</text>
<text x="236.9" y="216.6">row2</text>
<text x="245.8" y="278.3">row3</text>
</g>
<g font-size="3.2">
<text x="20.8" y="42.8" transform="rotate(-90 20.8 42.8)">1</text>
<text x="38.5" y="42.8" transform="rotate(-90 38.5 42.8)">1</text>
<text x="56.1" y="42.8" transform="rotate(-90 56.1 42.8)">1</text>
<text x="73.7" y="42.8" transform="rotate(-90 73.7 42.8)">1</text>
<text x="89.6" y="42.8" transform="rotate(-90 89.6 42.8)">1</text>
<text x="105.5" y="42.8" transform="rotate(-90 105.5 42.8)">1</text>
<text x="121.4" y="42.8" transform="rotate(-90 121.4 42.8)">1</text>
<text x="139" y="42.8" transform="rotate(-90 139 42.8)">1</text>
<text x="153.1" y="42.8" transform="rotate(-90 153.1 42.8)">1</text>
<text x="170.7" y="42.8" transform="rotate(-90 170.7 42.8)">1</text>
<text x="186.6" y="42.8" transform="rotate(-90 186.6 42.8)">1</text>
<text x="202.5" y="42.8" transform="rotate(-90 202.5 42.8)">1</text>
<text x="20.8" y="59" transform="rotate(-90 20.8 59)">2</text>
<text x="38.5" y="59" transform="rotate(-90 38.5 59)">2</text>
<text x="56.1" y="59" transform="rotate(-90 56.1 59)">2</text>
<text x="73.7" y="59" transform="rotate(-90 73.7 59)">2</text>
<text x="89.6" y="59" transform="rotate(-90 89.6 59)">2</text>
<text x="105.5" y="59" transform="rotate(-90 105.5 59)">2</text>
<text x="121.4" y="59" transform="rotate(-90 121.4 59)">2</text>
<text x="139" y="59" transform="rotate(-90 139 59)">2</text>
<text x="153.1" y="59" transform="rotate(-90 153.1 59)">2</text>
<text x="170.7" y="59" transform="rotate(-90 170.7 59)">2</text>
<text x="186.6" y="59" transform="rotate(-90 186.6 59)">2</text>
<text x="202.5" y="59" transform="rotate(-90 202.5 59)">2</text>
<text x="29.6" y="104.6" transform="rotate(-90 29.6 104.6)">1</text>
<text x="47.3" y="104.6" transform="rotate(-90 47.3 104.6)">1</text>
<text x="64.9" y="104.6" transform="rotate(-90 64.9 104.6)">1</text>
<text x="82.5" y="104.6" transform="rotate(-90 82.5 104.6)">1</text>
<text x="98.4" y="104.6" transform="rotate(-90 98.4 104.6)">1</text>
<text x="114.3" y="104.6" transform="rotate(-90 114.3 104.6)">1</text>
<text x="130.2" y="104.6" transform="rotate(-90 130.2 104.6)">1</text>
<text x="147.8" y="104.6" transform="rotate(-90 147.8 104.6)">1</text>
<text x="161.9" y="104.6" transform="rotate(-90 161.9 104.6)">1</text>
<text x="179.6" y="104.6" transform="rotate(-90 179.6 104.6)">1</text>
<text x="195.4" y="104.6" transform="rotate(-90 195.4 104.6)">1</text>
<text x="211.3" y="104.6" transform="rotate(-90 211.3 104.6)">1</text>
<text x="29.6" y="120.7" transform="rotate(-90 29.6 120.7)">2</text>
<text x="47.3" y="120.7" transform="rotate(-90 47.3 120.7)">2</text>
<text x="64.9" y="120.7" transform="rotate(-90 64.9 120.7)">2</text>
<text x="82.5" y="120.7" transform="rotate(-90 82.5 120.7)">2</text>
<text x="98.4" y="120.7" transform="rotate(-90 98.4 120.7)">2</text>
<text x="114.3" y="120.7" transform="rotate(-90 114.3 120.7)">2</text>
<text x="130.2" y="120.7" transform="rotate(-90 130.2 120.7)">2</text>
<text x="147.8" y="120.7" transform="rotate(-90 147.8 120.7)">2</text>
<text x="161.9" y="120.7" transform="rotate(-90 161.9 120.7)">2</text>
<text x="179.6" y="120.7" transform="rotate(-90 179.6 120.7)">2</text>
<text x="195.4" y="120.7" transform="rotate(-90 195.4 120.7)">2</text>
<text x="211.3" y="120.7" transform="rotate(-90 211.3 120.7)">2</text>
<text x="38.5" y="169.8" transform="rotate(-90 38.5 169.8)">1</text>
<text x="56.1" y="169.8" transform="rotate(-90 56.1 169.8)">1</text>
<text x="73.7" y="169.8" transform="rotate(-90 73.7 169.8)">1</text>
<text x="91.4" y="169.8" transform="rotate(-90 91.4 169.8)">1</text>
<text x="107.2" y="169.8" transform="rotate(-90 107.2 169.8)">1</text>
<text x="123.1" y="169.8" transform="rotate(-90 123.1 169.8)">1</text>
<text x="139" y="169.8" transform="rotate(-90 139 169.8)">1</text>
<text x="156.6" y="169.8" transform="rotate(-90 156.6 169.8)">1</text>
<text x="170.7" y="169.8" transform="rotate(-90 170.7 169.8)">1</text>
<text x="188.4" y="169.8" transform="rotate(-90 188.4 169.8)">1</text>
<text x="204.3" y="169.8" transform="rotate(-90 204.3 169.8)">1</text>
<text x="220.1" y="169.8" transform="rotate(-90 220.1 169.8)">1</text>
<text x="38.5" y="186" transform="rotate(-90 38.5 186)">2</text>
<text x="56.1" y="186" transform="rotate(-90 56.1 186)">2</text>
<text x="73.7" y="186" transform="rotate(-90 73.7 186)">2</text>
<text x="91.4" y="186" transform="rotate(-90 91.4 186)">2</text>
<text x="107.2" y="186" transform="rotate(-90 107.2 186)">2</text>
<text x="123.1" y="186" transform="rotate(-90 123.1 186)">2</text>
<text x="139" y="186" transform="rotate(-90 139 186)">2</text>
<text x="156.6" y="186" transform="rotate(-90 156.6 186)">2</text>
<text x="170.7" y="186" transform="rotate(-90 170.7 186)">2</text>
<text x="188.4" y="186" transform="rotate(-90 188.4 186)">2</text>
<text x="204.3" y="186" transform="rotate(-90 204.3 186)">2</text>
<text x="220.1" y="186" transform="rotate(-90 220.1 186)">2</text>
<text x="47.3" y="231.6" transform="rotate(-90 47.3 231.6)">1</text>
<text x="64.9" y="231.6" transform="rotate(-90 64.9 231.6)">1</text>
<text x="82.5" y="231.6" transform="rotate(-90 82.5 231.6)">1</text>
<text x="100.2" y="231.6" transform="rotate(-90 100.2 231.6)">1</text>
<text x="116.1" y="231.6" transform="rotate(-90 116.1 231.6)">1</text>
<text x="131.9" y="231.6" transform="rotate(-90 131.9 231.6)">1</text>
<text x="147.8" y="231.6" transform="rotate(-90 147.8 231.6)">1</text>
<text x="165.5" y="231.6" transform="rotate(-90 165.5 231.6)">1</text>
<text x="179.6" y="231.6" transform="rotate(-90 179.6 231.6)">1</text>
<text x="197.2" y="231.6" transform="rotate(-90 197.2 231.6)">1</text>
<text x="213.1" y="231.6" transform="rotate(-90 213.1 231.6)">1</text>
<text x="229" y="231.6" transform="rotate(-90 229 231.6)">1</text>
<text x="47.3" y="247.7" transform="rotate(-90 47.3 247.7)">2</text>
<text x="64.9" y="247.7" transform="rotate(-90 64.9 247.7)">2</text>
<text x="82.5" y="247.7" transform="rotate(-90 82.5 247.7)">2</text>
<text x="100.2" y="247.7" transform="rotate(-90 100.2 247.7)">2</text>
<text x="116.1" y="247.7" transform="rotate(-90 116.1 247.7)">2</text>
<text x="131.9" y="247.7" transform="rotate(-90 131.9 247.7)">2</text>
<text x="147.8" y="247.7" transform="rotate(-90 147.8 247.7)">2</text>
<text x="165.5" y="247.7" transform="rotate(-90 165.5 247.7)">2</text>
<text x="179.6" y="247.7" transform="rotate(-90 179.6 247.7)">2</text>
<text x="197.2" y="247.7" transform="rotate(-90 197.2 247.7)">2</text>
<text x="213.1" y="247.7" transform="rotate(-90 213.1 247.7)">2</text>
<text x="229" y="247.7" transform="rotate(-90 229 247.7)">2</text>
</g>
<g font-size="3.2" fill="#000080">
<text x="25.4" y="50.9">K0</text>
<text x="43" y="50.9">K1</text>
<text x="60.7" y="50.9">K2</text>
<text x="78.3" y="50.9">K3</text>
<text x="94.2" y="50.9">K4</text>
<text x="110.1" y="50.9">K5</text>
<text x="125.9" y="50.9">K6</text>
<text x="143.6" y="50.9">K7</text>
<text x="157.7" y="50.9">K8</text>
<text x="175.3" y="50.9">K9</text>
<text x="191.2" y="50.9">K10</text>
<text x="207.1" y="50.9">K11</text>
<text x="13.8" y="75.8">D0</text>
<text x="31.4" y="75.8">D1</text>
<text x="49" y="75.8">D2</text>
<text x="66.7" y="75.8">D3</text>
<text x="82.6" y="75.8">D4</text>
<text x="98.4" y="75.7">D5</text>
<text x="114.3" y="75.8">D6</text>
<text x="131.9" y="75.8">D7</text>
<text x="146.1" y="75.8">D8</text>
<text x="163.7" y="75.8">D9</text>
<text x="179.6" y="75.8">D10</text>
<text x="195.4" y="75.8">D11</text>
<text x="34.2" y="112.7">K12</text>
<text x="51.9" y="112.7">K13</text>
<text x="69.5" y="112.7">K14</text>
<text x="87.1" y="112.7">K15</text>
<text x="103" y="112.7">K16</text>
<text x="118.9" y="112.7">K17</text>
<text x="134.8" y="112.7">K18</text>
<text x="152.4" y="112.7">K19</text>
<text x="166.5" y="112.7">K20</text>
<text x="184.1" y="112.7">K21</text>
<text x="200" y="112.7">K22</text>
<text x="215.9" y="112.7">K23</text>
<text x="345.2" y="131.7">ArduinoProMicroATmega32U4</text>
<text x="345.2" y="128.6">U1</text>
<text x="22.6" y="137.5">D12</text>
<text x="40.2" y="137.5">D13</text>
<text x="57.9" y="137.5">D14</text>
<text x="75.5" y="137.5">D15</text>
<text x="91.4" y="137.5">D16</text>
<text x="107.3" y="137.5">D17</text>
<text x="123.1" y="137.5">D18</text>
<text x="140.8" y="137.5">D19</text>
<text x="154.9" y="137.5">D20</text>
<text x="172.5" y="137.5">D21</text>
<text x="188.4" y="137.5">D22</text>
<text x="204.3" y="137.5">D23</text>
<text x="43" y="177.9">K24</text>
<text x="60.7" y="177.9">K25</text>
<text x="78.3" y="177.9">K26</text>
<text x="96" y="177.9">K27</text>
<text x="111.8" y="177.9">K28</text>
<text x="127.7" y="177.9">K29</text>
<text x="143.6" y="177.9">K30</text>
<text x="161.2" y="177.9">K31</text>
<text x="175.3" y="177.9">K32</text>
<text x="193" y="177.9">K33</text>
<text x="208.8" y="177.9">K34</text>
<text x="224.7" y="177.9">K35</text>
<text x="31.4" y="202.8">D24</text>
<text x="49" y="202.8">D25</text>
<text x="66.7" y="202.8">D26</text>
<text x="84.3" y="202.8">D27</text>
<text x="100.2" y="202.8">D28</text>
<text x="116.1" y="202.8">D29</text>
<text x="131.9" y="202.8">D30</text>
<text x="149.6" y="202.8">D31</text>
<text x="163.7" y="202.8">D32</text>
<text x="181.3" y="202.8">D33</text>
<text x="197.2" y="202.8">D34</text>
<text x="213.1" y="202.8">D35</text>
<text x="51.9" y="239.7">K36</text>
<text x="69.5" y="239.7">K37</text>
<text x="87.1" y="239.7">K38</text>
<text x="104.8" y="239.7">K39</text>
<text x="120.6" y="239.7">K40</text>
<text x="136.5" y="239.7">K41</text>
<text x="152.4" y="239.7">K42</text>
<text x="170" y="239.7">K43</text>
<text x="184.1" y="239.7">K44</text>
<text x="201.8" y="239.7">K45</text>
<text x="217.7" y="239.7">K46</text>
<text x="233.5" y="239.7">K47</text>
<text x="40.2" y="264.5">D36</text>
<text x="57.9" y="264.5">D37</text>
<text x="75.5" y="264.5">D38</text>
<text x="93.1" y="264.5">D39</text>
<text x="109" y="264.5">D40</text>
<text x="124.9" y="264.5">D41</text>
<text x="140.8" y="264.5">D42</text>
<text x="158.4" y="264.5">D43</text>
<text x="172.5" y="264.5">D44</text>
<text x="190.2" y="264.5">D45</text>
<text x="206" y="264.5">D46</text>
<text x="221.9" y="264.5">D47</text>
</g>
<g font-size="2.5" fill="#00f">
<text x="336.5" y="183.6">5V Max: 500mA</text>
<text x="336.9" y="186.4">VIN: 6-12V</text>
</g>
<g font-size="1.8" fill="#000080">
<text x="27" y="53.6">KAILHCHOCLOWPROFILE PIN ONLY</text>
<text x="43" y="54.1">KAILHCHOCLOWPROFILE PIN ONLY</text>
<text x="60.7" y="54.1">KAILHCHOCLOWPROFILE PIN ONLY</text>
<text x="78.3" y="54.1">KAILHCHOCLOWPROFILE PIN ONLY KAILHCHOCLOWPROFILE PIN ONLY</text>
<text x="94.2" y="54.1">KAILHCHOCLOWPROFILE PIN ONLY KAILHCHOCLOWPROFILE PIN ONLY KAILHCHOCLOWPROFILE PIN ONLY</text>
<text x="143.6" y="54.1">KAILHCHOCLOWPROFILE PIN ONLY KAILHCHOCLOWPROFILE PIN ONLY KAILHCHOCLOWPROFILE PIN ONLY</text>
<text x="191.2" y="54.1">KAILHCHOCLOWPROFILE PIN ONLY</text>
<text x="25.8" y="80.1" transform="rotate(-90 25.8 80.1)">1N4007W</text>
<text x="43" y="78.8" transform="rotate(-90 43 78.8)">1N4007W</text>
<text x="60.6" y="78.8" transform="rotate(-90 60.6 78.8)">1N4007W</text>
<text x="78.3" y="78.8" transform="rotate(-90 78.3 78.8)">1N4007W</text>
<text x="94.1" y="78.8" transform="rotate(-90 94.1 78.8)">1N4007W</text>
<text x="110" y="78.8" transform="rotate(-90 110 78.8)">1N4007W</text>
<text x="125.9" y="78.8" transform="rotate(-90 125.9 78.8)">1N4007W</text>
<text x="143.5" y="78.8" transform="rotate(-90 143.5 78.8)">1N4007W</text>
<text x="157.6" y="78.8" transform="rotate(-90 157.6 78.8)">1N4007W</text>
<text x="175.3" y="78.8" transform="rotate(-90 175.3 78.8)">1N4007W</text>
<text x="191.2" y="78.8" transform="rotate(-90 191.2 78.8)">1N4007W</text>
<text x="207" y="78.8" transform="rotate(-90 207 78.8)">1N4007W</text>
<text x="35.8" y="115.4">KAILHCHOCLOWPROFILE PIN ONLY</text>
<text x="51.9" y="115.9">KAILHCHOCLOWPROFILE PIN ONLY</text>
<text x="69.5" y="115.9">KAILHCHOCLOWPROFILE PIN ONLY</text>
<text x="134.8" y="115.9">KAILHCHOCLOWPROFILE PIN ONLY KAILHCHOCLOWPROFILE PIN ONLY</text>
<text x="152.4" y="115.9">KAILHCHOCLOWPROFILE PIN ONLY</text>
<text x="232.5" y="115.8">KAILHCHOCLOWPROFILE PIN ONLY</text>
<text x="104" y="131.5" transform="rotate(-90 104 131.5)">KAILHCHOCLOWPROFILE PIN ONLY</text>
<text x="119.9" y="131.5" transform="rotate(-90 119.9 131.5)">KAILHCHOCLOWPROFILE PIN ONLY</text>
<text x="135.8" y="131.5" transform="rotate(-90 135.8 131.5)">KAILHCHOCLOWPROFILE PIN ONLY</text>
<text x="221.9" y="126.4">KAILHCHOCLOWPROFILE PIN ONLY</text>
<text x="34.7" y="141.9" transform="rotate(-90 34.7 141.9)">1N4007W</text>
<text x="51.8" y="140.5" transform="rotate(-90 51.8 140.5)">1N4007W</text>
<text x="69.4" y="140.5" transform="rotate(-90 69.4 140.5)">1N4007W</text>
<text x="87.1" y="140.5" transform="rotate(-90 87.1 140.5)">1N4007W</text>
<text x="103" y="140.5" transform="rotate(-90 103 140.5)">1N4007W</text>
<text x="118.8" y="140.5" transform="rotate(-90 118.8 140.5)">1N4007W</text>
<text x="134.7" y="140.5" transform="rotate(-90 134.7 140.5)">1N4007W</text>
<text x="152.3" y="140.5" transform="rotate(-90 152.3 140.5)">1N4007W</text>
<text x="166.5" y="140.5" transform="rotate(-90 166.5 140.5)">1N4007W</text>
<text x="184.1" y="140.5" transform="rotate(-90 184.1 140.5)">1N4007W</text>
<text x="200" y="140.5" transform="rotate(-90 200 140.5)">1N4007W</text>
<text x="207" y="140.2" transform="rotate(-90 207 140.2)">KAILHCHOCLOWPROFILE PIN ONLY</text>
<text x="215.8" y="140.5" transform="rotate(-90 215.8 140.5)">1N4007W</text>
<text x="44.6" y="180.6">KAILHCHOCLOWPROFILE PIN ONLY</text>
<text x="60.7" y="181.1">KAILHCHOCLOWPROFILE PIN ONLY</text>
<text x="78.3" y="181.1">KAILHCHOCLOWPROFILE PIN ONLY</text>
<text x="96" y="181.1">KAILHCHOCLOWPROFILE PIN ONLY KAILHCHOCLOWPROFILE PIN ONLY</text>
<text x="111.8" y="181.1">KAILHCHOCLOWPROFILE PIN ONLY KAILHCHOCLOWPROFILE PIN ONLY KAILHCHOCLOWPROFILE PIN ONLY</text>
<text x="161.2" y="181.1">KAILHCHOCLOWPROFILE PIN ONLY KAILHCHOCLOWPROFILE PIN ONLY KAILHCHOCLOWPROFILE PIN ONLY</text>
<text x="208.8" y="181.1">KAILHCHOCLOWPROFILE PIN ONLY</text>
<text x="43.5" y="207.1" transform="rotate(-90 43.5 207.1)">1N4007W</text>
<text x="60.6" y="205.8" transform="rotate(-90 60.6 205.8)">1N4007W</text>
<text x="78.3" y="205.8" transform="rotate(-90 78.3 205.8)">1N4007W</text>
<text x="95.9" y="205.8" transform="rotate(-90 95.9 205.8)">1N4007W</text>
<text x="111.8" y="205.8" transform="rotate(-90 111.8 205.8)">1N4007W</text>
<text x="127.7" y="205.8" transform="rotate(-90 127.7 205.8)">1N4007W</text>
<text x="143.5" y="205.8" transform="rotate(-90 143.5 205.8)">1N4007W</text>
<text x="161.2" y="205.8" transform="rotate(-90 161.2 205.8)">1N4007W</text>
<text x="175.3" y="205.8" transform="rotate(-90 175.3 205.8)">1N4007W</text>
<text x="192.9" y="205.8" transform="rotate(-90 192.9 205.8)">1N4007W</text>
<text x="208.8" y="205.8" transform="rotate(-90 208.8 205.8)">1N4007W</text>
<text x="224.7" y="205.8" transform="rotate(-90 224.7 205.8)">1N4007W</text>
<text x="53.4" y="242.4">KAILHCHOCLOWPROFILE PIN ONLY</text>
<text x="69.5" y="242.9">KAILHCHOCLOWPROFILE PIN ONLY</text>
<text x="87.1" y="242.9">KAILHCHOCLOWPROFILE PIN ONLY</text>
<text x="104.8" y="242.9">KAILHCHOCLOWPROFILE PIN ONLY KAILHCHOCLOWPROFILE PIN ONLY</text>
<text x="120.6" y="242.9">KAILHCHOCLOWPROFILE PIN ONLY KAILHCHOCLOWPROFILE PIN ONLY KAILHCHOCLOWPROFILE PIN ONLY</text>
<text x="170" y="242.9">KAILHCHOCLOWPROFILE PIN ONLY KAILHCHOCLOWPROFILE PIN ONLY KAILHCHOCLOWPROFILE PIN ONLY</text>
<text x="217.7" y="242.9">KAILHCHOCLOWPROFILE PIN ONLY</text>
<text x="52.3" y="268.9" transform="rotate(-90 52.3 268.9)">1N4007W</text>
<text x="69.4" y="267.5" transform="rotate(-90 69.4 267.5)">1N4007W</text>
<text x="87.1" y="267.5" transform="rotate(-90 87.1 267.5)">1N4007W</text>
<text x="104.7" y="267.5" transform="rotate(-90 104.7 267.5)">1N4007W</text>
<text x="120.6" y="267.5" transform="rotate(-90 120.6 267.5)">1N4007W</text>
<text x="136.5" y="267.5" transform="rotate(-90 136.5 267.5)">1N4007W</text>
<text x="152.3" y="267.5" transform="rotate(-90 152.3 267.5)">1N4007W</text>
<text x="170" y="267.5" transform="rotate(-90 170 267.5)">1N4007W</text>
<text x="184.1" y="267.5" transform="rotate(-90 184.1 267.5)">1N4007W</text>
<text x="201.7" y="267.5" transform="rotate(-90 201.7 267.5)">1N4007W</text>
<text x="217.6" y="267.5" transform="rotate(-90 217.6 267.5)">1N4007W</text>
<text x="233.5" y="267.5" transform="rotate(-90 233.5 267.5)">1N4007W</text>
</g>
</svg>
